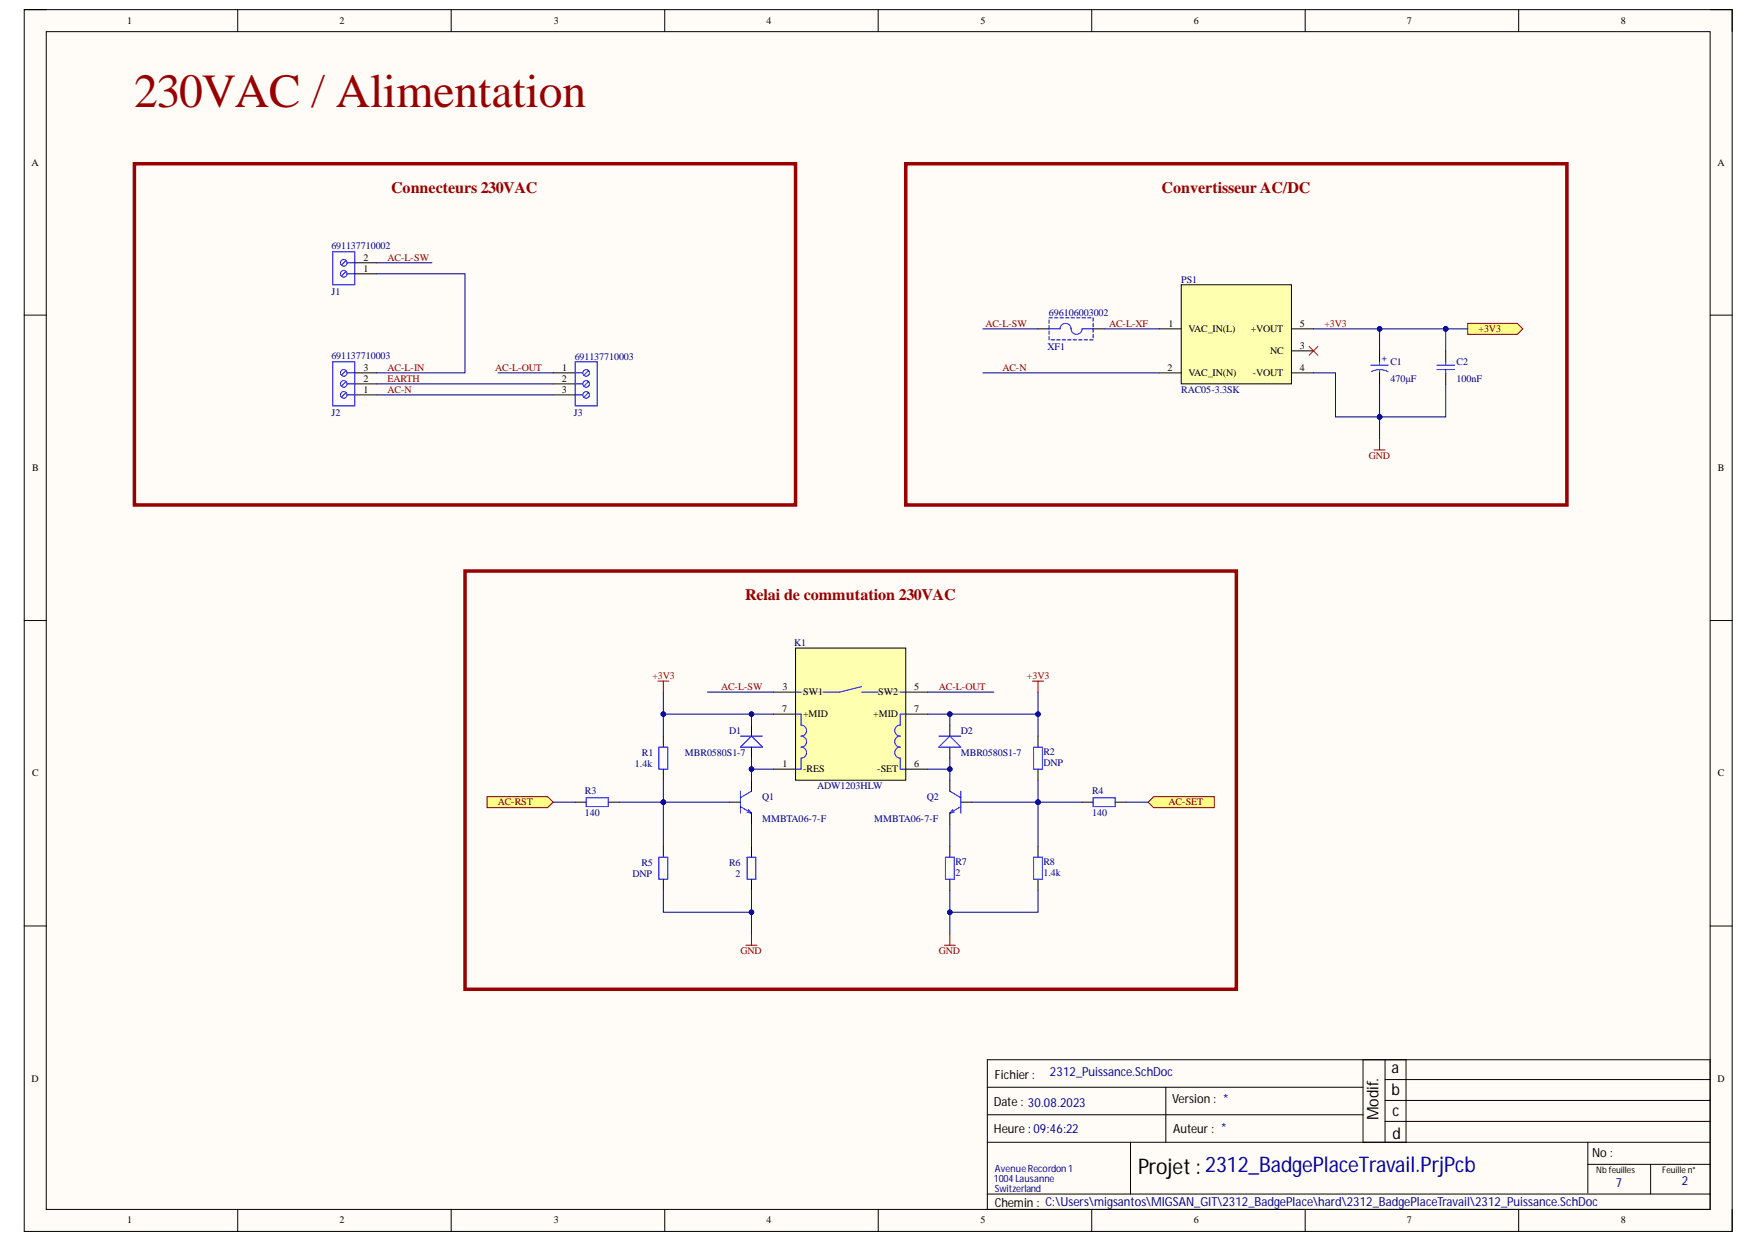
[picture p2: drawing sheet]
<svg xmlns="http://www.w3.org/2000/svg" width="297mm" height="210mm" viewBox="0 0 297 210" stroke-linecap="round" stroke-linejoin="round" font-family="sans-serif">
<path d="M4.1 1.6h288.6v206.5h-288.6z" fill-rule="evenodd" fill="#fffcf8"/>
<path d="M4.1 1.6h288.6v206.5h-288.6z" fill="none" stroke="#000" stroke-width=".17"/>
<path d="M7.8 5.4h281.2v199h-281.2z" fill-rule="evenodd" fill="#fffcf8"/>
<g fill="none" stroke="#000" stroke-width=".17">
<path d="M4.1 1.6h3.7M7.8 5.4h281.2v199h-281.2zM40.2 1.6v3.8M76.2 1.6v3.8M112.3 1.6v3.8M148.4 1.6v3.8M184.5 1.6v3.8M220.5 1.6v3.8M256.6 1.6v3.8M289 1.6h3.7v3.8M4.1 53.3h3.7M244.3 59.3v1.9"/>
<path d="M289 53.3h3.7M59.9 66.7h3.8M59.9 64.9h3.8M59.9 63h3.8M93.5 66.7h3.7M93.5 64.9h3.7M93.5 63h3.7M244.3 63v1.9M4.1 104.9h3.7M289 104.9h3.7M4.1 156.5h3.7M289 156.5h3.7"/>
<path d="M166.8 179.1h122.2v25.3h-122.2zM230.3 179.1v13.9M234 179.1v13.9M237.6 179.1v13.9M166.8 193h122.2M166.8 183.8h63.5M166.8 188.4h63.5M191 193v8.8M197 183.8v9.2M234 182.5h55M234 186h55M234 189.5h55"/>
<path d="M268.3 193v8.6M268.3 196.8h20.7M278.9 196.8v5M40.2 204.4v3.7M76.2 204.4v3.7M112.3 204.4v3.7M148.4 204.4v3.7M166.8 201.8h122.2M184.5 204.4v3.7M220.5 204.4v3.7M256.6 204.4v3.7M292.7 204.4v3.7"/>
</g>
<path d="M221.2 58.6l1.5 1.4M222.7 58.6l-1.5 1.4" fill="none" stroke="#f00" stroke-width=".17"/>
<g fill="none" stroke="#00f" stroke-width=".17">
<path d="M56.2 61.2h3.7v7.4h-3.7zM58.5 66.3l-.8 .8M58.5 64.5l-.8 .8M58.5 62.6l-.8 .8M58.6 66.7h1.3M58.6 64.9h1.3M58.6 63h1.3M97.2 66.7h1.3M97.2 64.9h1.3M97.2 63h1.3M97.2 61.2h3.7v7.4h-3.7zM99.4 62.6l-.8 .8"/>
<path d="M99.4 64.5l-.8 .8M99.4 66.3l-.8 .8M242.8 61.7h3M242.8 62.5h3M244.3 61.2v.5M244.3 62.5v.5"/>
<circle cx="58.1" cy="63" r=".56"/>
<circle cx="58.1" cy="66.7" r=".56"/>
<circle cx="58.1" cy="64.9" r=".56"/>
<circle cx="99" cy="63" r=".56"/>
<circle cx="99" cy="66.7" r=".56"/>
<circle cx="99" cy="64.9" r=".56"/>
</g>
<path d="M134.4 109.5h18.6v22.3h-18.6z" fill-rule="evenodd" fill="#ffffb0"/>
<g fill="none" stroke="#000" stroke-width=".17">
<path d="M59.9 46.3h3.8M59.9 44.4h3.8M130.7 117h3.7M134.4 109.5h18.6v22.3h-18.6zM153 117h3.8M123.2 135.6h1.9M127 131.8v1.9M127 137.4v1.9M130.7 120.7h3.7M130.7 130h3.7M153 120.7h3.8M153 130h3.8"/>
<path d="M160.5 131.8v1.9M160.5 137.4v1.9M162.3 135.6h1.9"/>
</g>
<g fill="none" stroke="#00f" stroke-width=".17">
<path d="M56.2 42.6h3.7v5.5h-3.7zM58.5 45.9l-.8 .8M58.5 44l-.8 .8M58.6 46.3h1.3M58.6 44.4h1.3M134.4 117h.9M145.6 116l-3.7 1h-2.8M145.6 117h2.8M152.1 117h.9M125.1 133.7v3.7M125.1 136.3l1.9 1.1M126.2 137.3l.8 .1"/>
<path d="M126.5 136.8l.5 .6M127 133.7l-1.9 1.1M134.4 120.7h.9v1.8a.93 .93 0 0 1 1 1 .93 .93 0 0 1-1 .9 .93 .93 0 0 1 1 .9 .93 .93 0 0 1-1 1 .93 .93 0 0 1 1 .9 .93 .93 0 0 1-1 .9v1.9h-.9M153 120.7h-.9v1.8a.93 .93 0 0 0-.9 1 .93 .93 0 0 0 .9 .9 .93 .93 0 0 0-.9 .9 .93 .93 0 0 0 .9 1 .93 .93 0 0 0-.9 .9 .93 .93 0 0 0 .9 .9v1.9h.9M160.5 133.7l1.8 1.1M161 136.8l-.5 .6M161.3 137.3l-.8 .1M162.3 133.7v3.7M162.3 136.3l-1.8 1.1"/>
<circle cx="58.1" cy="44.4" r=".56"/>
<circle cx="58.1" cy="46.3" r=".56"/>
</g>
<path d="M135.3 117h3.8M148.4 117h3.7" fill="none" stroke="#9fc5e8" stroke-width=".17"/>
<path d="M126 159.7h1.9M127 157.9v1.8M159.6 159.7h1.8M160.5 157.9v1.8" fill="none" stroke="#800000" stroke-width=".17"/>
<path d="M82.3 134.6h10.2l1 1-1 .9h-10.2z" fill-rule="evenodd" fill="#ffff80"/>
<path d="M82.3 134.6h10.2l1 1-1 .9h-10.2z" fill="none" stroke="#800000" stroke-width=".17"/>
<path d="M194 135.6l.9-1h10.3v1.9h-10.3z" fill-rule="evenodd" fill="#ffff80"/>
<path d="M111.1 115.1h1.9M112.1 115.1v1.9M174.5 115.1h1.8M175.4 115.1v1.9M194 135.6l.9-1h10.3v1.9h-10.3z" fill="none" stroke="#800000" stroke-width=".17"/>
<g fill="none" stroke="#000" stroke-width=".17">
<path d="M233.1 59.3v1.9M233.1 63v1.9M97.2 135.6h1.8M102.8 135.6h1.8M112.1 124.4v1.9M112.1 130v1.8M127 122.5v1.9M127 126.3v1.8M160.5 122.5v1.9M160.5 126.3v1.8M175.4 124.4v1.9M175.4 130v1.8"/>
<path d="M182.8 135.6h1.9M188.4 135.6h1.9M112.1 143v1.9M112.1 148.6v1.9M127 143v1.9M127 148.6v1.9M160.5 143v1.9M160.5 148.6v1.9M175.4 143v1.9M175.4 148.6v1.9"/>
</g>
<g fill="none" stroke="#00f" stroke-width=".17">
<path d="M231.6 61.7h3M231.7 62.8a2.96 2.96 0 0 1 2.8 0M233.1 61.2v.5M233.1 62.5v.5M99 134.8h3.8v1.5h-3.8zM111.3 126.3h1.5v3.7h-1.5zM125.1 126.3l1.9-1.9 1.8 1.9zM125.1 124.4h3.7M158.6 126.3l1.9-1.9 1.8 1.9zM158.6 124.4h3.7M174.6 126.3h1.5v3.7h-1.5zM184.7 134.8h3.7v1.5h-3.7z"/>
<path d="M111.3 144.9h1.5v3.7h-1.5zM126.2 144.9h1.5v3.7h-1.5zM159.7 144.9h1.5v3.7h-1.5zM174.6 144.9h1.5v3.7h-1.5z"/>
</g>
<path d="M22.7 27.7h111.7v57.6h-111.7zM153 27.7h111.7v57.6h-111.7zM78.6 96.5h130.3v70.7h-130.3z" fill="none" stroke="#980000" stroke-width=".59"/>
<path d="M248 54.7h8.4l.9 .9-.9 .9h-8.4z" fill-rule="evenodd" fill="#ffff80"/>
<path d="M248 54.7h8.4l.9 .9-.9 .9h-8.4z" fill="none" stroke="#800000" stroke-width=".17"/>
<path d="M199.6 48.1h18.6v16.8h-18.6z" fill-rule="evenodd" fill="#ffffb0"/>
<path d="M175.4 55.6h1.8M184.7 55.6h1.9M195.9 55.6h3.7M199.6 48.1h18.6v16.8h-18.6zM218.2 55.6h3.7M218.2 59.3h3.7M195.9 63h3.7M218.2 63h3.7" fill="none" stroke="#000" stroke-width=".17"/>
<path d="M232.2 76h1.8M233.1 74.2v1.8" fill="none" stroke="#800000" stroke-width=".17"/>
<g fill="none" stroke="#00f" stroke-width=".17">
<path d="M177.2 55v.6h1.9a.93 .93 0 0 1 .9-.9 .93 .93 0 0 1 1 .9 .93 .93 0 0 0 .9 .9 .93 .93 0 0 0 .9-.9h1.9v.6M177.2 53.7h.6M177.2 54.1v.6M177.2 55.9v.6M177.2 56.9v.5M177.6 57.4h.6M178.2 53.7h.6M178.5 57.4h.6M179.1 53.7h.6M179.5 57.4h.5M180 53.7h.6M180.4 57.4h.6"/>
<path d="M181 53.7h.6M181.3 57.4h.6M181.9 53.7h.6M182.3 57.4h.5M182.8 53.7h.6M183.2 57.4h.6M183.8 53.7h.5M184.1 57.4h.6M184.7 53.7v.6M184.7 54.7v.5M184.7 56.5v.6"/>
</g>
<path d="M127 130v1.8" fill="none" stroke="#000080" stroke-width=".17"/>
<circle cx="127" cy="130" r=".37" fill="#000080"/>
<g fill="none" stroke="#000080" stroke-width=".17">
<path d="M93.5 135.6h3.7M190.3 135.6h3.7M160.5 150.5v3.7h14.9v-3.7"/>
<circle cx="127" cy="130" r=".37"/>
</g>
<circle cx="160.5" cy="154.2" r=".37" fill="#000080"/>
<g fill="none" stroke="#000080" stroke-width=".17">
<path d="M127 139.3v3.7M160.5 139.3v3.7M160.5 154.2v3.7"/>
<circle cx="160.5" cy="154.2" r=".37"/>
</g>
<circle cx="160.5" cy="154.2" r=".37" fill="#000080"/>
<g fill="none" stroke="#000080" stroke-width=".17">
<path d="M156.8 120.7h3.7v1.8"/>
<circle cx="160.5" cy="154.2" r=".37"/>
</g>
<circle cx="160.5" cy="120.7" r=".37" fill="#000080"/>
<g fill="none" stroke="#000080" stroke-width=".17">
<path d="M160.5 128.1v1.9h-3.7"/>
<circle cx="160.5" cy="120.7" r=".37"/>
</g>
<circle cx="160.5" cy="130" r=".37" fill="#000080"/>
<g fill="none" stroke="#000080" stroke-width=".17">
<path d="M156.8 117h11.1M130.7 120.7h-3.7v1.8"/>
<circle cx="160.5" cy="130" r=".37"/>
</g>
<circle cx="127" cy="120.7" r=".37" fill="#000080"/>
<g fill="none" stroke="#000080" stroke-width=".17">
<path d="M127 128.1v1.9h3.7"/>
<circle cx="127" cy="120.7" r=".37"/>
</g>
<circle cx="127" cy="130" r=".37" fill="#000080"/>
<g fill="none" stroke="#000080" stroke-width=".17">
<path d="M160.5 130v1.8"/>
<circle cx="127" cy="130" r=".37"/>
</g>
<circle cx="160.5" cy="130" r=".37" fill="#000080"/>
<g fill="none" stroke="#000080" stroke-width=".17">
<path d="M63.7 46.3h14.9v16.7h-14.9M63.7 44.4h9.3M186.6 55.6h9.3M84.2 63h9.3M119.5 117h11.2M112.1 150.5v3.7h14.9"/>
<circle cx="160.5" cy="130" r=".37"/>
</g>
<circle cx="127" cy="154.2" r=".37" fill="#000080"/>
<g fill="none" stroke="#000080" stroke-width=".17">
<path d="M175.4 131.8v3.8"/>
<circle cx="127" cy="154.2" r=".37"/>
</g>
<circle cx="175.4" cy="135.6" r=".37" fill="#000080"/>
<g fill="none" stroke="#000080" stroke-width=".17">
<path d="M175.4 117v3.7"/>
<circle cx="175.4" cy="135.6" r=".37"/>
</g>
<circle cx="175.4" cy="120.7" r=".37" fill="#000080"/>
<g fill="none" stroke="#000080" stroke-width=".17">
<path d="M160.5 120.7h14.9v3.7"/>
<circle cx="175.4" cy="120.7" r=".37"/>
</g>
<circle cx="175.4" cy="120.7" r=".37" fill="#000080"/>
<circle cx="175.4" cy="120.7" r=".37" fill="none" stroke="#000080" stroke-width=".17"/>
<circle cx="160.5" cy="120.7" r=".37" fill="#000080"/>
<g fill="none" stroke="#000080" stroke-width=".17">
<path d="M175.4 135.6h7.4"/>
<circle cx="160.5" cy="120.7" r=".37"/>
</g>
<circle cx="175.4" cy="135.6" r=".37" fill="#000080"/>
<g fill="none" stroke="#000080" stroke-width=".17">
<path d="M164.2 135.6h11.2v7.4"/>
<circle cx="175.4" cy="135.6" r=".37"/>
</g>
<circle cx="175.4" cy="135.6" r=".37" fill="#000080"/>
<g fill="none" stroke="#000080" stroke-width=".17">
<path d="M112.1 131.8v3.8"/>
<circle cx="175.4" cy="135.6" r=".37"/>
</g>
<circle cx="112.1" cy="135.6" r=".37" fill="#000080"/>
<g fill="none" stroke="#000080" stroke-width=".17">
<path d="M112.1 120.7v3.7"/>
<circle cx="112.1" cy="135.6" r=".37"/>
</g>
<circle cx="112.1" cy="120.7" r=".37" fill="#000080"/>
<g fill="none" stroke="#000080" stroke-width=".17">
<path d="M104.6 135.6h7.5"/>
<circle cx="112.1" cy="120.7" r=".37"/>
</g>
<circle cx="112.1" cy="135.6" r=".37" fill="#000080"/>
<g fill="none" stroke="#000080" stroke-width=".17">
<path d="M112.1 117v3.7h14.9"/>
<circle cx="112.1" cy="135.6" r=".37"/>
</g>
<circle cx="112.1" cy="120.7" r=".37" fill="#000080"/>
<circle cx="112.1" cy="120.7" r=".37" fill="none" stroke="#000080" stroke-width=".17"/>
<circle cx="127" cy="120.7" r=".37" fill="#000080"/>
<g fill="none" stroke="#000080" stroke-width=".17">
<path d="M123.2 135.6h-11.1v7.4"/>
<circle cx="127" cy="120.7" r=".37"/>
</g>
<circle cx="112.1" cy="135.6" r=".37" fill="#000080"/>
<g fill="none" stroke="#000080" stroke-width=".17">
<path d="M244.3 55.6v3.7"/>
<circle cx="112.1" cy="135.6" r=".37"/>
</g>
<circle cx="244.3" cy="55.6" r=".38" fill="#000080"/>
<g fill="none" stroke="#000080" stroke-width=".17">
<path d="M166.1 55.6h9.3M166.1 63h29.8M127 150.5v7.4"/>
<circle cx="244.3" cy="55.6" r=".38"/>
</g>
<circle cx="127" cy="154.2" r=".37" fill="#000080"/>
<g fill="none" stroke="#000080" stroke-width=".17">
<path d="M244.3 55.6h3.7M63.7 66.7h29.8M63.7 64.9h29.8"/>
<circle cx="127" cy="154.2" r=".37"/>
</g>
<circle cx="244.3" cy="55.6" r=".38" fill="#000080"/>
<g fill="none" stroke="#000080" stroke-width=".17">
<path d="M233.1 64.9v5.6"/>
<circle cx="244.3" cy="55.6" r=".38"/>
</g>
<circle cx="233.1" cy="70.5" r=".37" fill="#000080"/>
<g fill="none" stroke="#000080" stroke-width=".17">
<path d="M233.1 55.6v3.7"/>
<circle cx="233.1" cy="70.5" r=".37"/>
</g>
<circle cx="233.1" cy="55.6" r=".37" fill="#000080"/>
<g fill="none" stroke="#000080" stroke-width=".17">
<path d="M233.1 70.5v3.7"/>
<circle cx="233.1" cy="55.6" r=".37"/>
</g>
<circle cx="233.1" cy="70.5" r=".37" fill="#000080"/>
<g fill="none" stroke="#000080" stroke-width=".17">
<path d="M221.9 55.6h22.4"/>
<circle cx="233.1" cy="70.5" r=".37"/>
</g>
<circle cx="233.1" cy="55.6" r=".37" fill="#000080"/>
<circle cx="233.1" cy="55.6" r=".37" fill="none" stroke="#000080" stroke-width=".17"/>
<circle cx="244.3" cy="55.6" r=".38" fill="#000080"/>
<g fill="none" stroke="#000080" stroke-width=".17">
<path d="M221.9 63h3.8v7.5h18.6v-5.6"/>
<circle cx="244.3" cy="55.6" r=".38"/>
</g>
<circle cx="233.1" cy="70.5" r=".37" fill="#000080"/>
<circle cx="233.1" cy="70.5" r=".37" fill="none" stroke="#000080" stroke-width=".17"/>
<text font-size="8" fill="#980000" x="22.7" y="18.1">230VAC / Alimentation</text>
<text font-size="3.6" x="192.3" y="198.4">Projet : 2312_BadgePlaceTravail.PrjPcb</text>
<g font-size="2.7" fill="#980000">
<text x="66.1" y="32.6">Connecteurs 230VAC</text>
<text x="196.3" y="32.6">Convertisseur AC/DC</text>
<text x="125.9" y="101.4">Relai de commutation 230VAC</text>
</g>
<g font-size="2.7">
<text x="235.1" y="181.3">a</text>
<text x="235.1" y="185">b</text>
<text x="232.9" y="189.4" transform="rotate(-90 232.9 189.4)">Modif.</text>
<text x="235.3" y="188.6">c</text>
<text x="235.3" y="192.5">d</text>
</g>
<g font-size="2.1">
<text x="168.1" y="182.4">Fichier:</text>
<text x="167.9" y="186.9">Date: 30.08.2023</text>
<text x="167.9" y="191.5">Heure:09:46:22</text>
<text x="198" y="186.5">Version: *</text>
<text x="198.2" y="191.5">Auteur: *</text>
<text x="269" y="195.6">No:</text>
<text x="168.1" y="204">Chemin: C:\Users\migsantos\MIGSAN_GIT\2312_BadgePlace\hard\2312_BadgePlaceTravail\2312_Puissance.SchDoc</text>
</g>
<g font-size="2.1" fill="#000080">
<text x="177.4" y="181.8">2312_Puissance.SchDoc</text>
<text x="273" y="200.7">7</text>
<text x="284.2" y="200.3">2</text>
</g>
<g font-size="1.7">
<text x="21.5" y="4.1">1</text>
<text x="57.4" y="4.1">2</text>
<text x="93.6" y="4.1">3</text>
<text x="129.5" y="4.1">4</text>
<text x="165.6" y="4.1">5</text>
<text x="201.7" y="4.1">6</text>
<text x="237.7" y="4.1">7</text>
<text x="273.9" y="4.1">8</text>
<text x="5.3" y="28">A</text>
<text x="290.2" y="28">A</text>
<text x="61.4" y="45.9">1</text>
<text x="61.4" y="44">2</text>
<text x="197.5" y="55.2">1</text>
<text x="200.8" y="56.1">VAC_IN(L)</text>
<text x="211.3" y="56.1">+VOUT</text>
<text x="214.6" y="59.9">NC</text>
<text x="219.6" y="55.2">5</text>
<text x="219.6" y="58.9">3</text>
<text x="61.4" y="64.5">2</text>
<text x="61.4" y="62.6">3</text>
<text x="94.9" y="64.5">2</text>
<text x="95" y="62.6">1</text>
<text x="197.3" y="62.6">2</text>
<text x="200.8" y="63.6">VAC_IN(N)</text>
<text x="211.7" y="63.6">-VOUT</text>
<text x="219.6" y="62.6">4</text>
<text x="61.4" y="66.4">1</text>
<text x="94.9" y="66.4">3</text>
<text x="5.4" y="79.6">B</text>
<text x="290.3" y="79.6">B</text>
<text x="132.2" y="116.6">3</text>
<text x="135.7" y="117.5">SW1</text>
<text x="148.4" y="117.5">SW2</text>
<text x="154.5" y="116.6">5</text>
<text x="132.1" y="120.3">7</text>
<text x="135.7" y="121.2">+MID</text>
<text x="147.5" y="121.2">+MID</text>
<text x="154.5" y="120.3">7</text>
<text x="5.4" y="131.2">C</text>
<text x="132.2" y="129.6">1</text>
<text x="135.7" y="130.5">-RES</text>
<text x="148.2" y="130.5">-SET</text>
<text x="154.5" y="129.6">6</text>
<text x="290.3" y="131.2">C</text>
<text x="5.3" y="182.8">D</text>
<text x="290.2" y="182.8">D</text>
<text x="21.5" y="206.8">1</text>
<text x="57.4" y="206.8">2</text>
<text x="93.6" y="206.8">3</text>
<text x="129.5" y="206.8">4</text>
<text x="165.6" y="206.8">5</text>
<text x="201.7" y="206.8">6</text>
<text x="237.7" y="206.8">7</text>
<text x="273.9" y="206.8">8</text>
</g>
<g font-size="1.7" fill="#000080">
<text x="56" y="42">691137710002</text>
<text x="199.6" y="47.8">PS1</text>
<text x="56" y="49.8">J1</text>
<text x="177.2" y="53.3">696106003002</text>
<text x="177" y="59.1">XF1</text>
<text x="56" y="60.6">691137710003</text>
<text x="97.1" y="60.8">691137710003</text>
<text x="234.9" y="64.5">470µF</text>
<text x="234.9" y="61.7">C1</text>
<text x="246.1" y="64.5">100nF</text>
<text x="246.1" y="61.7">C2</text>
<text x="56" y="70.2">J2</text>
<text x="97" y="70.2">J3</text>
<text x="199.6" y="66.4">RAC05-3.3SK</text>
<text x="134.2" y="109.1">K1</text>
<text x="123.2" y="124">D1</text>
<text x="162.3" y="124">D2</text>
<text x="107.3" y="129.6">1.4k</text>
<text x="108.5" y="127.7">R1</text>
<text x="115.7" y="127.7">MBR0580S1-7</text>
<text x="162.3" y="127.7">MBR0580S1-7</text>
<text x="176.3" y="129.4">DNP</text>
<text x="176.3" y="127.6">R2</text>
<text x="98.8" y="138">140</text>
<text x="98.8" y="134.2">R3</text>
<text x="128.8" y="135.2">Q1</text>
<text x="138.1" y="133.3">ADW1203HLW</text>
<text x="156.6" y="135.2">Q2</text>
<text x="184.5" y="138">140</text>
<text x="184.5" y="134.2">R4</text>
<text x="128.8" y="138.9">MMBTA06-7-F</text>
<text x="147.7" y="138.9">MMBTA06-7-F</text>
<text x="106.9" y="148.2">DNP</text>
<text x="108.4" y="146.3">R5</text>
<text x="123.2" y="146.3">R6</text>
<text x="124.3" y="148.2">2</text>
<text x="161.4" y="148">2</text>
<text x="161.4" y="146.2">R7</text>
<text x="176.3" y="148">1.4k</text>
<text x="176.3" y="146.2">R8</text>
<text x="167.9" y="199.8">1004Lausanne</text>
<text x="168.1" y="198.1">AvenueRecordon1</text>
<text x="168.1" y="201.5">Switzerland</text>
</g>
<g font-size="1.7" fill="#800000">
<text x="65.5" y="44">AC-L-SW</text>
<text x="166.5" y="55.2">AC-L-SW</text>
<text x="187.4" y="55.2">AC-L-XF</text>
<text x="223.8" y="55.2">+3V3</text>
<text x="249.8" y="56.1">+3V3</text>
<text x="65.5" y="62.6">AC-L-IN</text>
<text x="65.5" y="64.5">EARTH</text>
<text x="83.7" y="62.6">AC-L-OUT</text>
<text x="169.4" y="62.6">AC-N</text>
<text x="65.5" y="66.4">AC-N</text>
<text x="231.3" y="77.5">GND</text>
<text x="110.2" y="114.7">+3V3</text>
<text x="121.8" y="116.6">AC-L-SW</text>
<text x="158.6" y="116.6">AC-L-OUT</text>
<text x="173.5" y="114.7">+3V3</text>
<text x="84.1" y="136.1">AC-RST</text>
<text x="197.5" y="136.1">AC-SET</text>
<text x="125.1" y="161.2">GND</text>
<text x="158.6" y="161.2">GND</text>
</g>
<text font-size="1.7" fill="#00f" x="233.5" y="60.2" transform="rotate(90 233.5 60.2)">+</text>
<g font-size="1.5">
<text x="269.7" y="198.2">Nbfeuilles</text>
<text x="280.9" y="198.2">Feuille n°</text>
</g>
</svg>
